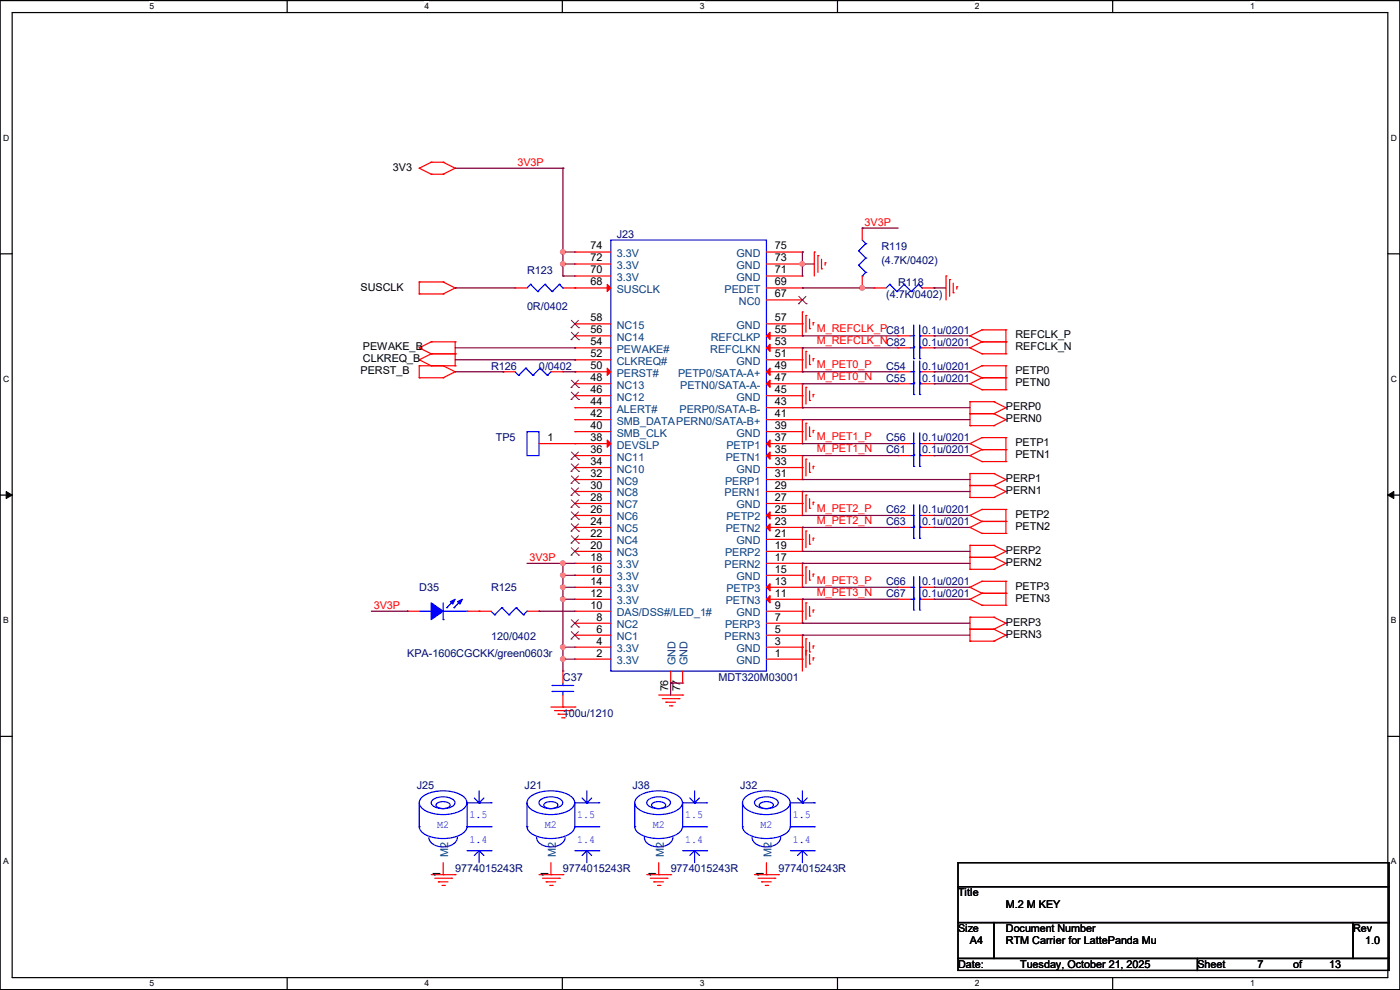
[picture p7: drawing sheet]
<svg xmlns="http://www.w3.org/2000/svg" width="297mm" height="210mm" viewBox="0 0 297 210" stroke-linecap="round" stroke-linejoin="round" font-family="sans-serif">
<path d="M0 .1h297v209.8h-297zM2.6 2.7h291.8v204.7h-291.8z" fill="none" stroke="#000" stroke-width=".25"/>
<g fill="#fff">
<path d="M31.7 .4h1v2h-1z"/>
<path d="M31.7 207.6h1v2h-1z"/>
</g>
<path d="M60.9 .1v2.6M60.9 207.4v2.5" fill="none" stroke="#000" stroke-width=".25"/>
<g fill="#fff">
<path d="M90.1 .4h1v2h-1z"/>
<path d="M90.1 207.6h1v2h-1z"/>
</g>
<path d="M119.3 .1v2.6M119.3 207.4v2.5" fill="none" stroke="#000" stroke-width=".25"/>
<g fill="#fff">
<path d="M148.5 .4h.9v2h-.9z"/>
<path d="M148.5 207.6h.9v2h-.9z"/>
</g>
<path d="M177.7 .1v2.6M177.7 207.4v2.5" fill="none" stroke="#000" stroke-width=".25"/>
<g fill="#fff">
<path d="M206.8 .4h1v2h-1z"/>
<path d="M206.8 207.6h1v2h-1z"/>
</g>
<path d="M236.1 .1v2.6M236.1 207.4v2.5" fill="none" stroke="#000" stroke-width=".25"/>
<g fill="#fff">
<path d="M265.2 .4h1v2h-1z"/>
<path d="M265.2 207.6h1v2h-1z"/>
<path d="M.7 28.2h1.2v2h-1.2z"/>
<path d="M295.1 28.2h1.2v2h-1.2z"/>
<path d="M.7 79.4h1.2v2h-1.2z"/>
<path d="M295.1 79.4h1.2v2h-1.2z"/>
</g>
<path d="M0 53.8h2.6M294.4 53.8h2.6" fill="none" stroke="#000" stroke-width=".25"/>
<g fill="#fff">
<path d="M.7 130.6h1.2v2h-1.2z"/>
<path d="M295.1 130.6h1.1v2h-1.1z"/>
</g>
<path d="M0 105h2.6M294.4 105h2.6" fill="none" stroke="#000" stroke-width=".25"/>
<path d="M1.3 104.3l1.3 .7-1.3 .7zM294.4 105l1.3-.7v1.4z" fill="#000" stroke="#000" stroke-width=".21"/>
<g fill="#fff">
<path d="M.7 181.8h1.2v2h-1.2z"/>
<path d="M295.1 181.8h1.1v2h-1.1z"/>
</g>
<path d="M0 156.2h2.6M294.4 156.2h2.6M203.2 183h91.5v5.1h-91.5zM203.2 188.1h91.5v7.6h-91.5zM203.2 195.7h7.7v7.6h-7.7zM210.9 195.7h76.2v7.6h-76.2zM287.1 195.7h7.6v7.6h-7.6zM203.2 203.3h50.8v2.6h-50.8zM254 203.3h40.7v2.6h-40.7z" fill="none" stroke="#000" stroke-width=".25"/>
<g fill="none" stroke="#f00" stroke-width=".25">
<path d="M88.9 35.7h.1M88.9 35.7l2.6 1.3M91.5 37h.1M91.5 34.4h.1M91.5 37h2.5M91.5 34.4h2.5M91.5 34.4l-2.6 1.3M94 37h.1M94 34.4h.1M94 34.4l2.6 1.3M96.6 35.7h.1M96.6 35.7l-2.6 1.3"/>
<path d="M88.9 59.8h.1M88.9 59.8h5.1M88.9 59.8v2.6M94 59.8h.1M94 59.8l2.6 1.3M122 53.5h.1M122 56h.1M122 58.5h.1M122 53.5h7.6M122 56h7.6M122 58.5h7.6M162.6 53.5h7.6"/>
<path d="M162.6 56h7.6M162.6 58.5h7.6M170.2 53.5h.1M170.2 56h.1M170.2 58.5h.1M172.8 53.5h.1M172.8 53.5v5M173.5 54.2h.1M173.5 54.2v3.6M174.3 57h.1M174.3 55v2M175 55.8h.1"/>
<path d="M175 55.8v.5M182.9 48.4h.1M182.9 48.4v2.5M182.9 58.5v2.6M200.7 58.5h.1M200.7 58.5v5.1M201.5 59.3h.1M201.5 59.3v3.6M88.9 73.8h.1M88.9 62.4h.1M88.9 77.6h.1M88.9 76.3h.1"/>
<path d="M88.9 73.8l2.6 1.3M88.9 77.6v2.5M88.9 62.4h5.1M88.9 77.6h7.7M88.9 76.3l2.6 1.3M91.5 72.5h.1M91.5 75.1h.1M91.5 77.6h.1M91.5 72.5h5.1M91.5 72.5l-2.6 1.3M91.5 75.1h5.1M91.5 75.1l-2.6 1.2"/>
<path d="M94 62.4h.1M94 77.6h.1M94 77.6l2.6 1.3M96.6 75.1h.1M96.6 72.5h.1M96.6 61.1h.1M96.6 78.9h.1M96.6 77.6h.1M96.6 72.5v5.1M96.6 61.1l-2.6 1.3M96.6 78.9l-2.6 1.2M106.7 78.9h.1"/>
<path d="M106.7 78.9h2.6M109.3 61.1h.1M109.3 61.1h2.5M116.9 78.9h2.5M119.4 78.9h.1M119.4 61.1h10.2M122 61.1h.1M122 68.7h.1M122 71.2h.1M122 73.8h.1M122 76.3h.1M122 78.9h.1"/>
<path d="M122 78.9h7.6M122 71.2h7.6M122 68.7h7.6M122 73.8h7.6M122 76.3h7.6M162.6 78.9h7.6M162.6 71.2h7.6M162.6 61.1h7.6M162.6 68.7h7.6M162.6 73.8h7.6M162.6 76.3h7.6M162.6 63.6h7.6"/>
<path d="M170.2 66.2h.1M170.2 73.8h.1M170.2 61.1h.1M170.2 63.6h.1M170.2 68.7h.1M170.2 71.2h.1M170.2 76.3h.1M170.2 78.9h.1M170.2 66.2v5M170.2 73.8v5.1M171 66.9h.1M171 74.5h.1"/>
<path d="M171 66.9v3.6M171 74.5v3.6M171.7 69.7h.1M171.7 77.3h.1M171.7 67.7v2M171.7 75.3v2M172.5 68.5h.1M172.5 76.1h.1M172.5 68.5v.5M172.5 76.1v.5M182.9 61.1h.1M185.5 61.1h.1"/>
<path d="M185.5 61.1h2.5M190.5 78.9h.1M190.5 71.2h.1M190.5 73.8h.1M190.5 78.9h2.6M190.5 71.2h2.6M190.5 73.8h2.6M195.6 78.9h2.6M195.6 71.2h2.6M195.6 61.1h2.6M195.6 73.8h2.6M198.2 78.9h.1"/>
<path d="M198.2 71.2h.1M198.2 61.1h.1M198.2 73.8h.1M202.2 62.1h.1M202.2 60.1v2M203 60.8h.1M203 60.8v.5M205.8 71.2h.1M205.8 73.8h.1M205.8 78.9h.1M205.8 71.2l2.5 1.3M205.8 73.8l2.5 1.3"/>
<path d="M205.8 78.9l2.5 1.2M208.3 70h.1M208.3 72.5h.1M208.3 75.1h.1M208.3 77.6h.1M208.3 72.5h5.1M208.3 75.1h5.1M208.3 77.6h5.1M208.3 70l-2.5 1.2M208.3 70h5.1M208.3 72.5l-2.5 1.3M208.3 77.6l-2.5 1.3"/>
<path d="M213.4 70h.1M213.4 72.5h.1M213.4 75.1h.1M213.4 77.6h.1M213.4 70v5.1M213.4 77.6v5.1M88.9 80.1h.1M88.9 80.1h5.1M94 80.1h.1M114.3 94.1h15.3M122 94.1h.1M122 81.4h.1"/>
<path d="M122 83.9h.1M122 86.5h.1M122 89h.1M122 91.6h.1M122 96.6h.1M122 99.2h.1M122 81.4h7.6M122 83.9h7.6M122 86.5h7.6M122 89h7.6M122 91.6h7.6M122 96.6h7.6"/>
<path d="M122 99.2h7.6M162.6 94.1h7.6M162.6 81.4h7.6M162.6 83.9h7.6M162.6 86.5h7.6M162.6 89h7.6M162.6 91.6h7.6M162.6 96.6h7.6M162.6 99.2h7.6M170.2 89h.1M170.2 96.6h.1M170.2 81.4h.1"/>
<path d="M170.2 83.9h.1M170.2 86.5h.1M170.2 91.6h.1M170.2 94.1h.1M170.2 99.2h.1M170.2 81.4v5.1M170.2 89v5.1M170.2 96.6v5.1M171 89.8h.1M171 97.4h.1M171 82.2h.1M171 82.2v3.5"/>
<path d="M171 89.8v3.5M171 97.4v3.6M171.7 92.6h.1M171.7 85h.1M171.7 82.9v2.1M171.7 90.6v2M171.7 98.2v2M172.5 91.3h.1M172.5 98.9h.1M172.5 83.7h.1M172.5 83.7v.5M172.5 91.3v.5"/>
<path d="M172.5 98.9v.5M190.5 81.4h.1M190.5 94.1h.1M190.5 96.6h.1M190.5 94.1h2.6M190.5 81.4h2.6M190.5 96.6h2.6M195.6 94.1h2.6M195.6 81.4h2.6M195.6 96.6h2.6M198.2 81.4h.1M198.2 94.1h.1"/>
<path d="M198.2 96.6h.1M205.8 81.4h.1M205.8 94.1h.1M205.8 96.6h.1M205.8 85.2h.1M205.8 87.8h.1M205.8 90.3h.1M205.8 81.4l2.5 1.3M205.8 94.1l2.5 1.3M205.8 96.6l2.5 1.3M205.8 87.8h5.1M205.8 85.2h5.1"/>
<path d="M205.8 85.2v5.1M205.8 90.3h5.1M208.3 80.1h.1M208.3 82.7h.1M208.3 92.8h.1M208.3 95.4h.1M208.3 97.9h.1M208.3 80.1h5.1M208.3 80.1l-2.5 1.3M208.3 82.7h5.1M208.3 92.8l-2.5 1.3M208.3 92.8h5.1"/>
<path d="M208.3 95.4h5.1M208.3 95.4l-2.5 1.2M208.3 97.9h5.1M210.9 87.8h.1M210.9 85.2h.1M210.9 90.3h.1M210.9 85.2l2.5 1.3M210.9 87.8l2.5 1.2M213.4 80.1h.1M213.4 82.7h.1M213.4 92.8h.1M213.4 95.4h.1"/>
<path d="M213.4 97.9h.1M213.4 86.5h.1M213.4 89h.1M213.4 92.8v5.1M213.4 86.5l-2.5 1.3M213.4 89l-2.5 1.3M122 101.7h.1M122 104.3h.1M122 106.8h.1M122 109.3h.1M122 111.9h.1M122 114.4h.1"/>
<path d="M122 117h.1M122 119.5h.1M122 111.9h7.6M122 109.3h7.6M122 101.7h7.6M122 104.3h7.6M122 106.8h7.6M122 114.4h7.6M122 117h7.6M122 119.5h7.6M162.6 111.9h7.6M162.6 109.3h7.6"/>
<path d="M162.6 101.7h7.6M162.6 104.3h7.6M162.6 106.8h7.6M162.6 114.4h7.6M162.6 117h7.6M162.6 119.5h7.6M170.2 119.5h.1M170.2 104.3h.1M170.2 111.9h.1M170.2 101.7h.1M170.2 106.8h.1M170.2 109.3h.1"/>
<path d="M170.2 114.4h.1M170.2 117h.1M170.2 104.3v5M170.2 111.9v5.1M170.2 119.5v5.1M171 105h.1M171 112.6h.1M171 105v3.6M171 112.6v3.6M171.7 100.2h.1M171.7 107.8h.1M171.7 115.4h.1"/>
<path d="M171.7 105.8v2M171.7 113.4v2M172.5 106.6h.1M172.5 114.2h.1M172.5 106.6v.5M172.5 114.2v.5M190.5 111.9h.1M190.5 109.3h.1M190.5 111.9h2.6M190.5 109.3h2.6M195.6 111.9h2.6M195.6 109.3h2.6"/>
<path d="M198.2 111.9h.1M198.2 109.3h.1M205.8 111.9h.1M205.8 109.3h.1M205.8 100.5h.1M205.8 103h.1M205.8 105.5h.1M205.8 115.7h.1M205.8 118.2h.1M205.8 111.9l2.5 1.3M205.8 109.3l2.5 1.3M205.8 100.5v5"/>
<path d="M205.8 115.7v5.1M205.8 103h5.1M205.8 100.5h5.1M205.8 105.5h5.1M205.8 118.2h5.1M205.8 115.7h5.1M208.3 110.6h.1M208.3 113.2h.1M208.3 108.1h.1M208.3 110.6l-2.5 1.3M208.3 110.6h5.1M208.3 113.2h5.1"/>
<path d="M208.3 108.1l-2.5 1.2M208.3 108.1h5.1M210.9 103h.1M210.9 100.5h.1M210.9 105.5h.1M210.9 118.2h.1M210.9 115.7h.1M210.9 100.5l2.5 1.2M210.9 103l2.5 1.3M210.9 115.7l2.5 1.3M210.9 118.2l2.5 1.3M213.4 110.6h.1"/>
<path d="M213.4 113.2h.1M213.4 108.1h.1M213.4 101.7h.1M213.4 104.3h.1M213.4 117h.1M213.4 119.5h.1M213.4 108.1v5.1M213.4 101.7l-2.5 1.3M213.4 104.3l-2.5 1.2M213.4 117l-2.5 1.2M213.4 119.5l-2.5 1.3M86.4 129.7h.1"/>
<path d="M86.4 129.7h2.5M99.1 129.7h5.1M101.6 129.7h.1M111.8 129.7h2.5M114.3 129.7h.1M122 122h.1M122 124.6h.1M122 127.1h.1M122 129.7h.1M122 132.2h.1M122 134.7h.1M122 137.3h.1"/>
<path d="M122 139.8h.1M122 127.1h7.6M122 129.7h7.6M122 124.6h7.6M122 122h7.6M122 132.2h7.6M122 134.7h7.6M122 137.3h7.6M122 139.8h7.6M162.6 127.1h7.6M162.6 129.7h7.6M162.6 124.6h7.6"/>
<path d="M162.6 122h7.6M162.6 132.2h7.6M162.6 134.7h7.6M162.6 137.3h7.6M162.6 139.8h7.6M170.2 127.1h.1M170.2 134.7h.1M170.2 137.3h.1M170.2 122h.1M170.2 124.6h.1M170.2 129.7h.1M170.2 132.2h.1"/>
<path d="M170.2 139.8h.1M170.2 127.1v5.1M170.2 134.7v7.7M171 120.3h.1M171 127.9h.1M171 135.5h.1M171 138h.1M171 120.3v3.5M171 127.9v3.5M171 135.5v6.1M171.7 123.1h.1M171.7 130.7h.1"/>
<path d="M171.7 138.3h.1M171.7 121v2.1M171.7 128.7v2M171.7 136.3v2M171.7 138.8v2M172.5 121.8h.1M172.5 129.4h.1M172.5 137h.1M172.5 139.6h.1M172.5 121.8v.5M172.5 129.4v.5M172.5 137v.5"/>
<path d="M172.5 139.6v.5M190.5 127.1h.1M190.5 124.6h.1M190.5 127.1h2.6M190.5 124.6h2.6M195.6 127.1h2.6M195.6 124.6h2.6M198.2 127.1h.1M198.2 124.6h.1M205.8 124.6h.1M205.8 127.1h.1M205.8 120.8h.1"/>
<path d="M205.8 130.9h.1M205.8 133.5h.1M205.8 136h.1M205.8 124.6l2.5 1.3M205.8 127.1l2.5 1.3M205.8 130.9v5.1M205.8 120.8h5.1M205.8 133.5h5.1M205.8 130.9h5.1M205.8 136h5.1M208.3 123.3h.1M208.3 125.9h.1"/>
<path d="M208.3 128.4h.1M208.3 123.3l-2.5 1.3M208.3 123.3h5.1M208.3 125.9h5.1M208.3 125.9l-2.5 1.2M208.3 128.4h5.1M210.9 120.8h.1M210.9 133.5h.1M210.9 130.9h.1M210.9 136h.1M210.9 130.9l2.5 1.3M210.9 133.5l2.5 1.2"/>
<path d="M213.4 123.3h.1M213.4 125.9h.1M213.4 128.4h.1M213.4 132.2h.1M213.4 134.7h.1M213.4 123.3v5.1M213.4 132.2l-2.5 1.3M213.4 134.7l-2.5 1.3M116.9 150h5.1M117.6 150.7h3.6M118.4 151.5h.1M118.4 151.5h2"/>
<path d="M119.2 152.3h.5M119.4 142.4h.1M119.4 150h.1M119.4 142.4v2.5M119.4 147.4v2.6M119.7 152.3h.1M121.2 150.7h.1M122 150h.1M139.7 147.4h5.1M140.5 148.2h3.6M141.3 149h.1M141.3 149h2"/>
<path d="M142 149.7h.5M142.3 144.9h.1M142.3 142.4v2.5M142.5 149.7h.1M144.1 148.2h.1M144.8 147.4h.1M144.8 144.9h.1M144.8 142.4v2.5M171.7 140.8h.1M91.5 185.5h5.1M92.2 186.3h3.6M93 187.1h.1"/>
<path d="M93 187.1h2M93.8 187.8h.5M94 185.5h.1M94 183v2.5M94.3 187.8h.1M95.8 186.3h.1M96.6 185.5h.1M114.3 185.5h5.1M115.1 186.3h3.6M115.9 187.1h.1M115.9 187.1h2M116.6 187.8h.5"/>
<path d="M116.9 185.5h.1M116.9 183v2.5M117.1 187.8h.1M118.7 186.3h.1M119.4 185.5h.1M137.2 185.5h5.1M138 186.3h3.5M138.7 187.1h.1M138.7 187.1h2.1M139.5 187.8h.5M139.7 185.5h.1M139.7 183v2.5"/>
<path d="M140 187.8h.1M141.5 186.3h.1M142.3 185.5h.1M160.1 185.5h5M160.8 186.3h3.6M161.6 187.1h.1M161.6 187.1h2M162.3 187.8h.6M162.6 185.5h.1M162.6 183v2.5M162.9 187.8h.1M164.4 186.3h.1"/>
<path d="M165.1 185.5h.1"/>
</g>
<g fill="none" stroke="#00f" stroke-width=".25">
<path d="M129.6 50.9h33v91.5h-33zM182.2 53.2h.1M182.2 56.3h.1M182.2 53.2l1.5 1.5M182.2 56.3l1.5 1.5M182.9 58.5h.1M182.9 50.9l.8 .8M183.7 51.7h.1M183.7 54.7h.1M183.7 57.8h.1M183.7 51.7l-1.5 1.5M183.7 54.7l-1.5 1.6"/>
<path d="M183.7 57.8l-.8 .7M109.3 78.9l.7 .7M110 79.6h.1M111.5 78.1h.1M111.5 78.1l-1.5 1.5M111.5 78.1l1.6 1.5M112.6 60.3h.1M112.6 60.3l-.8 .8M112.6 60.3l1.5 1.5M113.1 79.6h.1M114.1 61.8h.1M114.6 78.1h.1"/>
<path d="M114.6 78.1l-1.5 1.5M114.6 78.1l1.5 1.5M115.6 60.3h.1M115.6 60.3l-1.5 1.5M115.6 60.3l1.5 1.5M116.1 79.6h.1M116.9 78.9h.1M116.9 78.9l-.8 .7M117.1 61.8h.1M118.7 60.3h.1M118.7 60.3l-1.6 1.5M118.7 60.3l.7 .8"/>
<path d="M119.4 61.1h.1M188.8 60.3h.1M188.8 60.3l-.8 .8M188.8 60.3l1.5 1.5M190.3 61.8h.1M191.8 60.3h.1M191.8 60.3l-1.5 1.5M191.8 60.3l1.5 1.5M193.1 78.9h.7M193.1 71.2h.7M193.1 73.8h.7M193.3 61.8h.1"/>
<path d="M193.8 78.9h.1M193.8 73.5h.1M193.8 71.2h.1M193.8 76.1h.1M193.8 73.8h.1M193.8 69v7.1M193.8 76.6v7.1M194.9 60.3h.1M194.9 60.3l-1.6 1.5M194.9 60.3l.7 .8M195.1 78.9h.1M195.1 71.2h.1"/>
<path d="M195.1 73.5h.1M195.1 73.8h.1M195.1 76.1h.1M195.1 69v7.1M195.1 76.6v7.1M195.1 78.9h.5M195.1 71.2h.5M195.1 73.8h.5M195.6 61.1h.1M111.8 91.6h2.5v5h-2.5zM193.1 81.4h.7M193.1 94.1h.7"/>
<path d="M193.1 96.6h.7M193.8 83.7h.1M193.8 81.4h.1M193.8 81.2h.1M193.8 96.4h.1M193.8 94.1h.1M193.8 98.9h.1M193.8 96.6h.1M193.8 91.8v7.1M195.1 81.4h.1M195.1 83.7h.1M195.1 81.2h.1"/>
<path d="M195.1 94.1h.1M195.1 96.4h.1M195.1 96.6h.1M195.1 98.9h.1M195.1 91.8v7.1M195.1 81.4h.5M195.1 94.1h.5M195.1 96.6h.5M193.1 111.9h.7M193.1 109.3h.7M193.8 114.2h.1M193.8 111.9h.1"/>
<path d="M193.8 111.6h.1M193.8 109.3h.1M193.8 107.1v7.1M195.1 111.9h.1M195.1 114.2h.1M195.1 109.3h.1M195.1 111.6h.1M195.1 107.1v7.1M195.1 111.9h.5M195.1 109.3h.5M88.9 129.7h2.6M91.5 129.7h.1"/>
<path d="M94 131.4h.1M94 127.9v3.5M94 129.7h5.1M94.8 128.9h.1M96.3 128.9h.1M96.3 127.4l-1.5 1.5M97.8 127.4l-1.5 1.5M99.1 129.7h.1M104.2 129.7l.7 .7M104.9 130.4h.1M106.5 128.9h.1M106.5 128.9l-1.6 1.5"/>
<path d="M106.5 128.9l1.5 1.5M108 130.4h.1M109.5 128.9h.1M109.5 128.9l-1.5 1.5M109.5 128.9l1.5 1.5M111 130.4h.1M111.8 129.7h.1M111.8 129.7l-.8 .7M193.1 127.1h.7M193.1 124.6h.7M193.8 129.4h.1M193.8 127.1h.1"/>
<path d="M193.8 126.9h.1M193.8 124.6h.1M193.8 122.3v7.1M195.1 127.1h.1M195.1 129.4h.1M195.1 124.6h.1M195.1 126.9h.1M195.1 127.1h.5M195.1 122.3v7.1M195.1 124.6h.5M117.1 146.7h.1M117.1 145.4h.1"/>
<path d="M117.1 146.7h4.6M117.1 145.4h4.6M119.4 145.4h.1M119.4 146.7h.1M119.4 144.9v.5M119.4 146.7v.7M88.9 175.4h.1M88.9 175.4a3.3 3.3 0 0 0 3.1 2.3 7.6 7.6 0 0 0 6.7-1.3l.4-1M88.9 170.3v5.1M89.3 169.3a7.7 7.7 0 0 1 7.5-1.1 2.88 2.88 0 0 1 2.3 2.1 3.3 3.3 0 0 1-3.1 2.3 7.6 7.6 0 0 1-6.7-1.3 1.41 1.41 0 0 1 0-2zM91 177.7a2.96 2.96 0 0 0 3.7 1.9 2.42 2.42 0 0 0 2.3-1.9M91.8 169.7a3.9 3.9 0 0 1 4.6 .3 .9 .9 0 0 1-.6 1.2 3.8 3.8 0 0 1-4.2-.6l-.1-.3z"/>
<path d="M92.6 170.6a2.26 2.26 0 0 1 2.8 0l.1 .2a1.89 1.89 0 0 1-3 0zM99.1 175.4h.1M99.1 175.4h5.1M100.6 169.3l1 1M101.6 170.3h.1M101.6 167.8v2.5M102.7 169.3l-1.1 1M104.2 170.3h.1M104.2 175.4h.1M104.2 170.3h-5.1v5.1M111.8 175.4h.1M111.8 175.4a3.3 3.3 0 0 0 3.1 2.3 7.6 7.6 0 0 0 6.6-1.3l.4-1"/>
<path d="M111.8 170.3v5.1M112.2 169.3a7.7 7.7 0 0 1 7.5-1.1 2.88 2.88 0 0 1 2.2 2.1 3.3 3.3 0 0 1-3.1 2.3 7.6 7.6 0 0 1-6.6-1.3 1.41 1.41 0 0 1 0-2zM113.8 177.7a2.96 2.96 0 0 0 3.8 1.9 2.42 2.42 0 0 0 2.3-1.9M114.7 169.7a3.9 3.9 0 0 1 4.6 .3 .9 .9 0 0 1-.7 1.2 3.8 3.8 0 0 1-4.2-.6l-.1-.3zM115.4 170.6a2.26 2.26 0 0 1 2.9 0l.1 .2a1.89 1.89 0 0 1-3 0zM122 175.4h.1M122 175.4h5M123.5 169.3l1 1M124.5 170.3h.1M124.5 167.8v2.5M125.5 169.3l-1 1M127 170.3h.1"/>
<path d="M127 175.4h.1M127 170.3h-5v5.1M134.7 175.4h.1M134.7 175.4a3.3 3.3 0 0 0 3.1 2.3 7.6 7.6 0 0 0 6.6-1.3l.4-1M134.7 170.3v5.1M135.1 169.3a7.7 7.7 0 0 1 7.4-1.1 2.88 2.88 0 0 1 2.3 2.1 3.3 3.3 0 0 1-3.1 2.3 7.6 7.6 0 0 1-6.6-1.3 1.41 1.41 0 0 1 0-2zM136.7 177.7a2.96 2.96 0 0 0 3.7 1.9 2.42 2.42 0 0 0 2.3-1.9M137.5 169.7a3.9 3.9 0 0 1 4.7 .3 .9 .9 0 0 1-.7 1.2 3.8 3.8 0 0 1-4.2-.6l-.1-.3zM138.3 170.6a2.26 2.26 0 0 1 2.8 0l.1 .2a1.89 1.89 0 0 1-3 0zM144.8 175.4h.1M144.8 175.4h5.1M146.3 169.3l1.1 1"/>
<path d="M147.4 170.3h.1M147.4 167.8v2.5M148.4 169.3l-1 1M149.9 170.3h.1M149.9 175.4h.1M149.9 170.3h-5.1v5.1M157.5 175.4h.1M157.5 175.4a3.3 3.3 0 0 0 3.1 2.3 7.6 7.6 0 0 0 6.6-1.3l.4-1M157.5 170.3v5.1M157.9 169.3a7.7 7.7 0 0 1 7.5-1.1 2.88 2.88 0 0 1 2.2 2.1 3.3 3.3 0 0 1-3 2.3 7.6 7.6 0 0 1-6.7-1.3 1.41 1.41 0 0 1 0-2zM159.6 177.7a2.96 2.96 0 0 0 3.7 1.9 2.42 2.42 0 0 0 2.3-1.9M160.4 169.7a3.9 3.9 0 0 1 4.6 .3 .9 .9 0 0 1-.6 1.2 3.8 3.8 0 0 1-4.2-.6l-.1-.3z"/>
<path d="M161.2 170.6a2.26 2.26 0 0 1 2.8 0l.1 .2a1.89 1.89 0 0 1-3 0zM167.7 175.4h.1M167.7 175.4h5.1M169.2 169.3l1 1M170.2 170.3h.1M170.2 167.8v2.5M171.2 169.3l-1 1M172.8 170.3h.1M172.8 175.4h.1M172.8 170.3h-5.1v5.1M99.1 180.5h5.1M101.6 180.5h.1"/>
<path d="M101.6 180.5v2.5M101.6 180.5l1.1 1M101.6 180.5l-1 1M104.2 180.5h.1M122 180.5h5M124.5 180.5h.1M124.5 180.5v2.5M124.5 180.5l1 1M124.5 180.5l-1 1M127 180.5h.1M144.8 180.5h5.1M147.4 180.5h.1"/>
<path d="M147.4 180.5v2.5M147.4 180.5l1 1M147.4 180.5l-1.1 1M149.9 180.5h.1M167.7 180.5h5.1M170.2 180.5h.1M170.2 180.5v2.5M170.2 180.5l1 1M170.2 180.5l-1 1M172.8 180.5h.1"/>
</g>
<g fill="#00f" stroke="#00f" stroke-width=".25">
<path d="M91.5 127.9l2.5 1.8-2.5 1.7z" fill-rule="evenodd"/>
<path d="M97.1 127.6l1-.5-.5 1z" fill-rule="evenodd"/>
<path d="M95.5 127.6l1.1-.5-.5 1z" fill-rule="evenodd"/>
</g>
<g fill="#f00" stroke="#f00" stroke-width=".25">
<path d="M128.8 60.3l.8 .8-.8 .7z"/>
<path d="M128.8 78.1l.8 .8-.8 .7z"/>
<path d="M128.8 93.3l.8 .8-.8 .8z"/>
<path d="M162.6 71.2l.8-.7v1.5z"/>
<path d="M162.6 73.8l.8-.8v1.5z"/>
<path d="M162.6 78.9l.8-.8v1.5z"/>
<path d="M162.6 81.4l.8-.8v1.6z"/>
<path d="M162.6 94.1l.8-.8v1.6z"/>
<path d="M162.6 96.6l.8-.7v1.5z"/>
<path d="M162.6 109.3l.8-.7v1.5z"/>
<path d="M162.6 111.9l.8-.8v1.5z"/>
<path d="M162.6 124.6l.8-.8v1.5z"/>
<path d="M162.6 127.1l.8-.7v1.5z"/>
</g>
<g fill="none" stroke="#804000" stroke-width=".21">
<path d="M121.2 69.5h.1M121.2 72.1h.1M121.2 67.9l1.6 1.6M121.2 70.5l1.6 1.6M122.7 67.9l-1.5 1.6M122.7 70.5l-1.5 1.6M122.8 69.5h.1M122.8 72.1h.1M169.4 64.4h.1M169.5 62.9l1.5 1.5M171 62.9l-1.6 1.5M171 64.4h.1"/>
<path d="M121.2 82.2h.1M121.2 84.8h.1M121.2 97.5h.1M121.2 100h.1M121.2 80.6l1.6 1.6M121.2 83.2l1.6 1.6M121.2 95.9l1.6 1.6M121.2 98.4l1.6 1.6M122.7 80.6l-1.5 1.6M122.7 83.2l-1.5 1.6M122.7 95.9l-1.5 1.6M122.7 98.4l-1.5 1.6"/>
<path d="M122.8 82.2h.1M122.8 84.8h.1M122.8 97.5h.1M122.8 100h.1M121.2 102.5h.1M121.2 105.1h.1M121.2 107.6h.1M121.2 110.2h.1M121.2 112.7h.1M121.2 115.2h.1M121.2 117.8h.1M121.2 101l1.6 1.5"/>
<path d="M121.2 103.5l1.6 1.6M121.2 106l1.6 1.6M121.2 108.6l1.6 1.6M121.2 111.1l1.6 1.6M121.2 113.7l1.6 1.5M121.2 116.2l1.6 1.6M122.7 101l-1.5 1.5M122.7 103.5l-1.5 1.6M122.7 106l-1.5 1.6M122.7 108.6l-1.5 1.6M122.7 111.1l-1.5 1.6M122.7 113.7l-1.5 1.5"/>
<path d="M122.7 116.2l-1.5 1.6M122.8 102.5h.1M122.8 105.1h.1M122.8 107.6h.1M122.8 110.2h.1M122.8 112.7h.1M122.8 115.2h.1M122.8 117.8h.1M121.2 133h.1M121.2 135.6h.1M121.2 131.4l1.6 1.6M121.2 134l1.6 1.6"/>
<path d="M122.7 131.4l-1.5 1.6M122.7 134l-1.5 1.6M122.8 133h.1M122.8 135.6h.1"/>
</g>
<g fill="none" stroke="#800040" stroke-width=".25">
<path d="M96.6 35.7h22.8M119.4 35.7h.1M119.4 35.7v22.8M119.4 56h.1M119.4 58.5h.1M119.4 53.5h.1M119.4 56h2.6M119.4 58.5h2.6M119.4 53.5h2.6M170.2 53.5h.1M170.2 56h.1M170.2 56h2.6"/>
<path d="M170.2 53.5v5M182.9 48.4h.1M182.9 48.4h7.6M96.6 61.1h.1M96.6 73.8h25.4M96.6 78.9h10.1M96.6 61.1h12.7M96.6 76.3h25.4M106.7 78.9h.1M119.4 78.9h2.6M122 73.8h.1M122 76.3h.1"/>
<path d="M122 78.9h.1M170.2 61.1h.1M170.2 71.2h.1M170.2 73.8h.1M170.2 78.9h.1M170.2 71.2h20.3M170.2 73.8h20.3M170.2 78.9h20.3M170.2 61.1h15.3M182.9 61.1h.1M198.2 71.2h.1M198.2 73.8h.1"/>
<path d="M198.2 78.9h.1M198.2 61.1h.1M198.2 71.2h7.6M198.2 73.8h7.6M198.2 78.9h7.6M198.2 61.1h2.5M170.2 86.5h.1M170.2 89h.1M170.2 81.4h.1M170.2 94.1h.1M170.2 96.6h.1M170.2 86.5h35.6"/>
<path d="M170.2 89h35.6M170.2 81.4h20.3M170.2 94.1h20.3M170.2 96.6h20.3M198.2 81.4h.1M198.2 94.1h.1M198.2 96.6h.1M198.2 81.4h7.6M198.2 94.1h7.6M198.2 96.6h7.6M111.8 119.5h10.2M119.4 119.5h.1"/>
<path d="M119.4 119.5v22.9M170.2 101.7h.1M170.2 104.3h.1M170.2 109.3h.1M170.2 111.9h.1M170.2 117h.1M170.2 119.5h.1M170.2 119.5h35.6M170.2 101.7h35.6M170.2 104.3h35.6M170.2 109.3h20.3M170.2 111.9h20.3"/>
<path d="M170.2 117h35.6M198.2 109.3h.1M198.2 111.9h.1M198.2 109.3h7.6M198.2 111.9h7.6M78.8 129.7h7.6M86.4 129.7h.1M114.3 129.7h.1M114.3 129.7h7.7M119.4 139.8h.1M119.4 124.6h.1M119.4 137.3h.1"/>
<path d="M119.4 127.1h.1M119.4 122h.1M119.4 124.6h2.6M119.4 137.3h2.6M119.4 127.1h2.6M119.4 139.8h2.6M119.4 122h2.6M122 122h.1M170.2 124.6h.1M170.2 127.1h.1M170.2 132.2h.1M170.2 134.7h.1"/>
<path d="M170.2 124.6h20.3M170.2 127.1h20.3M170.2 132.2h35.6M170.2 134.7h35.6M198.2 124.6h.1M198.2 127.1h.1M198.2 124.6h7.6M198.2 127.1h7.6M142.3 144.9h.1M142.3 144.9h2.5M142.3 144.9v2.5"/>
</g>
<g fill="#f0f" stroke="#f0f" stroke-width=".25">
<circle cx="170.2" cy="56" r=".49"/>
<circle cx="119.4" cy="139.8" r=".49"/>
<circle cx="119.4" cy="122" r=".49"/>
<circle cx="119.4" cy="56" r=".49"/>
<circle cx="119.4" cy="53.4" r=".49"/>
<circle cx="119.4" cy="124.6" r=".49"/>
<circle cx="119.4" cy="127.1" r=".49"/>
<circle cx="119.4" cy="137.3" r=".49"/>
<circle cx="119.4" cy="119.5" r=".49"/>
<circle cx="182.9" cy="61.1" r=".49"/>
</g>
<g font-size="2.3" fill="#f00">
<text x="109.8" y="35.2">3V3P</text>
<text x="183.4" y="47.9">3V3P</text>
<text x="173.3" y="70.5">M_REFCLK_PC81</text>
<text x="173.3" y="73.1">M_REFCLK_NC82</text>
<text x="173.3" y="78.1">M_PET0_P</text>
<text x="173.3" y="80.7">M_PET0_N</text>
<text x="173.3" y="93.4">M_PET1_P</text>
<text x="173.3" y="95.9">M_PET1_N</text>
<text x="173.3" y="108.6">M_PET2_P</text>
<text x="173.3" y="111.2">M_PET2_N</text>
<text x="112.3" y="119">3V3P</text>
<text x="173.3" y="123.9">M_PET3_P</text>
<text x="79.3" y="129.2">3V3P</text>
<text x="173.3" y="126.4">M_PET3_N</text>
</g>
<g font-size="2.3">
<text x="83.4" y="36.2">3V3</text>
<text x="125.3" y="52.9">74</text>
<text x="164.4" y="52.9">75</text>
<text x="125.3" y="55.5">72</text>
<text x="125.3" y="58">70</text>
<text x="164.4" y="55.5">73</text>
<text x="164.4" y="58">71</text>
<text x="76.5" y="61.6">SUSCLK</text>
<text x="125.3" y="60.5">68</text>
<text x="164.4" y="60.5">69</text>
<text x="164.4" y="63.1">67</text>
<text x="125.3" y="68.2">58</text>
<text x="125.3" y="70.7">56</text>
<text x="164.4" y="68.2">57</text>
<text x="164.4" y="70.7">55</text>
<text x="215.4" y="71.8">REFCLK_P</text>
<text x="77" y="74.3">PEWAKE_B</text>
<text x="77" y="76.9">CLKREQ_B</text>
<text x="125.3" y="73.2">54</text>
<text x="125.3" y="75.8">52</text>
<text x="164.4" y="73.2">53</text>
<text x="164.4" y="75.8">51</text>
<text x="215.4" y="74.3">REFCLK_N</text>
<text x="76.5" y="79.4">PERST_B</text>
<text x="125.3" y="78.3">50</text>
<text x="125.3" y="80.9">48</text>
<text x="125.3" y="83.4">46</text>
<text x="164.4" y="78.3">49</text>
<text x="164.4" y="80.9">47</text>
<text x="164.4" y="83.4">45</text>
<text x="215.4" y="79.4">PETP0</text>
<text x="215.4" y="82">PETN0</text>
<text x="125.3" y="85.9">44</text>
<text x="125.3" y="88.5">42</text>
<text x="164.4" y="85.9">43</text>
<text x="164.4" y="88.5">41</text>
<text x="213.4" y="87">PERP0</text>
<text x="213.4" y="89.6">PERN0</text>
<text x="116.1" y="93.6">1</text>
<text x="125.3" y="91">40</text>
<text x="125.3" y="93.6">38</text>
<text x="164.4" y="91">39</text>
<text x="164.4" y="93.6">37</text>
<text x="215.4" y="94.7">PETP1</text>
<text x="125.3" y="96.1">36</text>
<text x="125.3" y="98.6">34</text>
<text x="125.3" y="101.2">32</text>
<text x="164.4" y="96.1">35</text>
<text x="164.4" y="98.6">33</text>
<text x="164.4" y="101.2">31</text>
<text x="215.4" y="97.2">PETN1</text>
<text x="125.3" y="103.7">30</text>
<text x="125.3" y="106.3">28</text>
<text x="164.4" y="103.7">29</text>
<text x="164.4" y="106.3">27</text>
<text x="213.4" y="102.3">PERP1</text>
<text x="213.4" y="104.8">PERN1</text>
<text x="125.3" y="108.8">26</text>
<text x="125.3" y="111.3">24</text>
<text x="125.3" y="113.9">22</text>
<text x="164.4" y="108.8">25</text>
<text x="164.4" y="111.3">23</text>
<text x="164.4" y="113.9">21</text>
<text x="215.4" y="112.4">PETN2</text>
<text x="215.4" y="109.9">PETP2</text>
<text x="125.3" y="116.4">20</text>
<text x="125.3" y="119">18</text>
<text x="164.4" y="116.4">19</text>
<text x="164.4" y="119">17</text>
<text x="213.4" y="117.5">PERP2</text>
<text x="125.3" y="121.5">16</text>
<text x="125.3" y="124">14</text>
<text x="164.4" y="121.5">15</text>
<text x="164.4" y="124">13</text>
<text x="213.4" y="120.1">PERN2</text>
<text x="215.4" y="125.1">PETP3</text>
<text x="125.3" y="126.6">12</text>
<text x="125.3" y="129.1">10</text>
<text x="126.5" y="131.7">8</text>
<text x="164.4" y="126.6">11</text>
<text x="164.4" y="129.1">9</text>
<text x="164.4" y="131.7">7</text>
<text x="215.4" y="127.7">PETN3</text>
<text x="126.5" y="134.2">6</text>
<text x="126.5" y="136.7">4</text>
<text x="164.4" y="134.2">5</text>
<text x="164.4" y="136.7">3</text>
<text x="213.4" y="132.8">PERP3</text>
<text x="213.4" y="135.3">PERN3</text>
<text x="126.5" y="139.3">2</text>
<text x="164.4" y="139.3">1</text>
<text x="141.7" y="146.7" transform="rotate(-90 141.7 146.7)">76</text>
<text x="144.3" y="146.7" transform="rotate(-90 144.3 146.7)">77</text>
<text x="93.5" y="186.1" transform="rotate(-90 93.5 186.1)">1</text>
<text x="116.3" y="186.1" transform="rotate(-90 116.3 186.1)">1</text>
<text x="139.2" y="186.1" transform="rotate(-90 139.2 186.1)">1</text>
<text x="162.1" y="186.1" transform="rotate(-90 162.1 186.1)">1</text>
<text x="203.2" y="190.2">Title</text>
<text x="203.2" y="197.8">Size</text>
<text x="213.4" y="197.8">Document Number</text>
<text x="213.4" y="192.7">M.2 M KEY</text>
<text x="287.1" y="197.8">Rev</text>
<text x="205.8" y="200.3">A4</text>
<text x="213.4" y="200.3">RTM Carrier for LattePanda Mu</text>
<text x="289.6" y="200.3">1.0</text>
<text x="203.2" y="205.4">Date:</text>
<text x="216.5" y="205.4">Tuesday, October 21, 2025</text>
<text x="254" y="205.4">Sheet</text>
<text x="266.7" y="205.4">7</text>
<text x="274.4" y="205.4">of</text>
<text x="282" y="205.4">13</text>
</g>
<g font-size="2.3" fill="#000080">
<text x="130.9" y="50.5">J23</text>
<text x="187" y="53">R119</text>
<text x="111.8" y="58.1">R123</text>
<text x="187" y="56">(4.7K/0402)</text>
<text x="111.8" y="65.7">0R/0402</text>
<text x="188" y="63.2">(4.7K/0402)</text>
<text x="190.5" y="60.6">R118</text>
<text x="195.6" y="70.8">0.1u/0201</text>
<text x="195.6" y="73.3">0.1u/0201</text>
<text x="104.2" y="78.4">R126</text>
<text x="114.3" y="78.4">0/0402</text>
<text x="188" y="80.9">C55</text>
<text x="188" y="78.4">C54</text>
<text x="195.6" y="80.9">0.1u/0201</text>
<text x="195.6" y="78.4">0.1u/0201</text>
<text x="105.2" y="93.6">TP5</text>
<text x="188" y="93.6">C56</text>
<text x="195.6" y="93.6">0.1u/0201</text>
<text x="188" y="96.2">C61</text>
<text x="195.6" y="96.2">0.1u/0201</text>
<text x="188" y="111.4">C63</text>
<text x="188" y="108.9">C62</text>
<text x="195.6" y="111.4">0.1u/0201</text>
<text x="195.6" y="108.9">0.1u/0201</text>
<text x="88.9" y="125.4">D35</text>
<text x="104.2" y="125.4">R125</text>
<text x="188" y="124.1">C66</text>
<text x="195.6" y="124.1">0.1u/0201</text>
<text x="188" y="126.7">C67</text>
<text x="195.6" y="126.7">0.1u/0201</text>
<text x="104.2" y="135.8">120/0402</text>
<text x="86.4" y="139.4">KPA-1606CGCKK/green0603r</text>
<text x="119.4" y="144.4">C37</text>
<text x="152.4" y="144.4">MDT320M03001</text>
<text x="119.4" y="152.1">100u/1210</text>
<text x="88.4" y="167.3">J25</text>
<text x="111.3" y="167.3">J21</text>
<text x="134.2" y="167.3">J38</text>
<text x="157" y="167.3">J32</text>
<text x="96.6" y="185.1">9774015243R</text>
<text x="119.4" y="185.1">9774015243R</text>
<text x="142.3" y="185.1">9774015243R</text>
<text x="165.1" y="185.1">9774015243R</text>
</g>
<g font-size="2.3" fill="#004080">
<text x="130.9" y="54.5">3.3V</text>
<text x="130.9" y="57.1">3.3V</text>
<text x="130.9" y="59.6">3.3V</text>
<text x="156.3" y="54.5">GND</text>
<text x="156.3" y="57.1">GND</text>
<text x="156.3" y="59.6">GND</text>
<text x="130.9" y="62.1">SUSCLK</text>
<text x="153.7" y="62.1">PEDET</text>
<text x="156.8" y="64.7">NC0</text>
<text x="130.9" y="69.8">NC15</text>
<text x="156.3" y="69.8">GND</text>
<text x="130.9" y="72.3">NC14</text>
<text x="130.9" y="74.8">PEWAKE#</text>
<text x="130.9" y="77.4">CLKREQ#</text>
<text x="150.7" y="74.8">REFCLKN</text>
<text x="150.8" y="72.3">REFCLKP</text>
<text x="156.3" y="77.4">GND</text>
<text x="130.9" y="79.9">PERST#</text>
<text x="130.9" y="82.5">NC13</text>
<text x="143.9" y="79.9">PETP0/SATA-A+</text>
<text x="144.3" y="82.5">PETN0/SATA-A-</text>
<text x="130.9" y="85">NC12</text>
<text x="130.9" y="87.5">ALERT#</text>
<text x="144.2" y="87.5">PERP0/SATA-B-</text>
<text x="156.3" y="85">GND</text>
<text x="130.9" y="90.1">SMB_DATAPERN0/SATA-B+</text>
<text x="130.9" y="92.6">SMB_CLK</text>
<text x="130.9" y="95.2">DEVSLP</text>
<text x="154.1" y="95.2">PETP1</text>
<text x="156.3" y="92.6">GND</text>
<text x="130.9" y="97.7">NC11</text>
<text x="130.9" y="100.2">NC10</text>
<text x="154" y="97.7">PETN1</text>
<text x="156.3" y="100.2">GND</text>
<text x="130.9" y="102.8">NC9</text>
<text x="130.9" y="105.3">NC8</text>
<text x="130.9" y="107.9">NC7</text>
<text x="153.7" y="105.3">PERN1</text>
<text x="153.8" y="102.8">PERP1</text>
<text x="156.3" y="107.9">GND</text>
<text x="130.9" y="110.4">NC6</text>
<text x="130.9" y="112.9">NC5</text>
<text x="154" y="112.9">PETN2</text>
<text x="154.1" y="110.4">PETP2</text>
<text x="130.9" y="115.5">NC4</text>
<text x="130.9" y="118">NC3</text>
<text x="153.8" y="118">PERP2</text>
<text x="156.3" y="115.5">GND</text>
<text x="130.9" y="120.6">3.3V</text>
<text x="130.9" y="123.1">3.3V</text>
<text x="130.9" y="125.6">3.3V</text>
<text x="153.7" y="120.6">PERN2</text>
<text x="154.1" y="125.6">PETP3</text>
<text x="156.3" y="123.1">GND</text>
<text x="130.9" y="128.2">3.3V</text>
<text x="130.9" y="130.7">DAS/DSS#/LED_1#</text>
<text x="154" y="128.2">PETN3</text>
<text x="156.3" y="130.7">GND</text>
<text x="130.9" y="133.3">NC2</text>
<text x="130.9" y="135.8">NC1</text>
<text x="153.7" y="135.8">PERN3</text>
<text x="153.8" y="133.3">PERP3</text>
<text x="130.9" y="138.3">3.3V</text>
<text x="130.9" y="140.9">3.3V</text>
<text x="143.3" y="141.1" transform="rotate(-90 143.3 141.1)">GND</text>
<text x="145.9" y="141.1" transform="rotate(-90 145.9 141.1)">GND</text>
<text x="156.3" y="138.3">GND</text>
<text x="156.3" y="140.9">GND</text>
<text x="95.1" y="181.7" transform="rotate(-90 95.1 181.7)">M2</text>
<text x="117.9" y="181.7" transform="rotate(-90 117.9 181.7)">M2</text>
<text x="140.8" y="181.7" transform="rotate(-90 140.8 181.7)">M2</text>
<text x="163.7" y="181.7" transform="rotate(-90 163.7 181.7)">M2</text>
</g>
<g font-size="2.3" fill="#00f">
<text x="99.6" y="173.4">1.5</text>
<text x="122.5" y="173.4">1.5</text>
<text x="145.3" y="173.4">1.5</text>
<text x="168.2" y="173.4">1.5</text>
<text x="92.8" y="175.7">M2</text>
<text x="99.6" y="178.8">1.4</text>
<text x="115.6" y="175.7">M2</text>
<text x="122.5" y="178.8">1.4</text>
<text x="138.5" y="175.7">M2</text>
<text x="145.3" y="178.8">1.4</text>
<text x="161.3" y="175.7">M2</text>
<text x="168.2" y="178.8">1.4</text>
</g>
<g font-size="1.8">
<text x="31.7" y="2">5</text>
<text x="90.1" y="2">4</text>
<text x="148.5" y="2">3</text>
<text x="206.8" y="2">2</text>
<text x="265.2" y="2">1</text>
<text x=".7" y="29.8">D</text>
<text x="295.1" y="29.8">D</text>
<text x=".7" y="81">C</text>
<text x="295.1" y="81">C</text>
<text x=".7" y="132.2">B</text>
<text x="295.1" y="132.2">B</text>
<text x=".7" y="183.4">A</text>
<text x="295.1" y="183.4">A</text>
<text x="31.7" y="209.3">5</text>
<text x="90.1" y="209.3">4</text>
<text x="148.5" y="209.3">3</text>
<text x="206.8" y="209.3">2</text>
<text x="265.2" y="209.3">1</text>
</g>
</svg>
